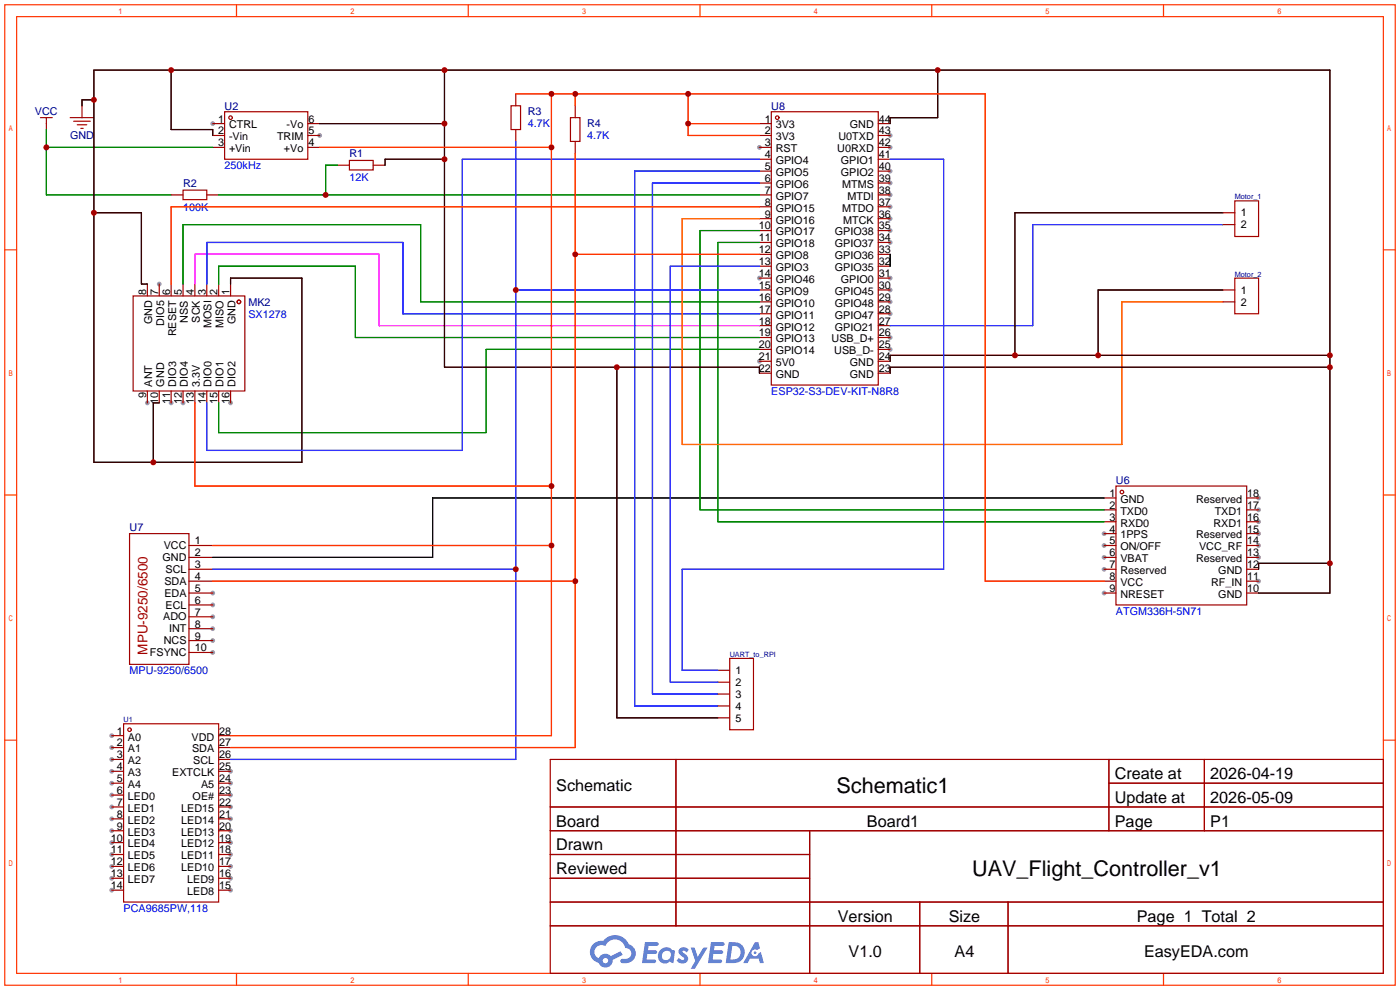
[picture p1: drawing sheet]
<svg xmlns="http://www.w3.org/2000/svg" width="299mm" height="212mm" viewBox="0 0 299 212" stroke-linecap="round" stroke-linejoin="round" font-family="sans-serif">
<g fill="#999">
<circle cx="23.9" cy="157.2" r=".51"/>
<circle cx="23.9" cy="159.8" r=".51"/>
<circle cx="23.9" cy="162.3" r=".51"/>
<circle cx="23.9" cy="164.8" r=".51"/>
<circle cx="23.9" cy="167.4" r=".51"/>
<circle cx="23.9" cy="169.9" r=".51"/>
<circle cx="23.9" cy="172.5" r=".51"/>
<circle cx="23.9" cy="175" r=".51"/>
<circle cx="23.9" cy="177.5" r=".51"/>
<circle cx="23.9" cy="180.1" r=".51"/>
<circle cx="23.9" cy="182.6" r=".51"/>
<circle cx="23.9" cy="185.2" r=".51"/>
<circle cx="23.9" cy="187.7" r=".51"/>
<circle cx="23.9" cy="190.2" r=".51"/>
<circle cx="49.3" cy="190.2" r=".51"/>
<circle cx="49.3" cy="187.7" r=".51"/>
<circle cx="49.3" cy="185.2" r=".51"/>
<circle cx="49.3" cy="182.6" r=".51"/>
<circle cx="49.3" cy="180.1" r=".51"/>
<circle cx="49.3" cy="177.5" r=".51"/>
<circle cx="49.3" cy="175" r=".51"/>
<circle cx="49.3" cy="172.5" r=".51"/>
<circle cx="49.3" cy="169.9" r=".51"/>
<circle cx="49.3" cy="167.4" r=".51"/>
<circle cx="49.3" cy="164.8" r=".51"/>
<circle cx="45.5" cy="26.4" r=".51"/>
<circle cx="68.3" cy="29" r=".51"/>
<circle cx="269" cy="106.4" r=".51"/>
<circle cx="269" cy="109" r=".51"/>
<circle cx="269" cy="111.5" r=".51"/>
<circle cx="269" cy="114" r=".51"/>
<circle cx="269" cy="116.6" r=".51"/>
<circle cx="269" cy="119.1" r=".51"/>
<circle cx="269" cy="124.2" r=".51"/>
<circle cx="236" cy="126.7" r=".51"/>
<circle cx="236" cy="121.7" r=".51"/>
<circle cx="236" cy="119.1" r=".51"/>
<circle cx="236" cy="116.6" r=".51"/>
<circle cx="236" cy="114" r=".51"/>
<circle cx="45.5" cy="126.7" r=".51"/>
<circle cx="45.5" cy="129.3" r=".51"/>
<circle cx="45.5" cy="131.8" r=".51"/>
<circle cx="45.5" cy="134.4" r=".51"/>
<circle cx="45.5" cy="136.9" r=".51"/>
<circle cx="45.5" cy="139.4" r=".51"/>
<circle cx="162.3" cy="31.5" r=".51"/>
<circle cx="162.3" cy="59.4" r=".51"/>
<circle cx="162.3" cy="77.2" r=".51"/>
<circle cx="190.2" cy="74.7" r=".51"/>
<circle cx="190.2" cy="72.1" r=".51"/>
<circle cx="190.2" cy="67.1" r=".51"/>
<circle cx="190.2" cy="64.5" r=".51"/>
<circle cx="190.2" cy="62" r=".51"/>
<circle cx="190.2" cy="59.4" r=".51"/>
<circle cx="190.2" cy="51.8" r=".51"/>
<circle cx="190.2" cy="49.3" r=".51"/>
<circle cx="190.2" cy="46.7" r=".51"/>
<circle cx="190.2" cy="44.2" r=".51"/>
<circle cx="190.2" cy="41.7" r=".51"/>
<circle cx="190.2" cy="39.1" r=".51"/>
<circle cx="190.2" cy="36.6" r=".51"/>
<circle cx="190.2" cy="31.5" r=".51"/>
<circle cx="190.2" cy="29" r=".51"/>
<circle cx="34" cy="60.7" r=".51"/>
<circle cx="31.5" cy="86.1" r=".51"/>
<circle cx="36.6" cy="86.1" r=".51"/>
<circle cx="39.1" cy="86.1" r=".51"/>
<circle cx="49.3" cy="86.1" r=".51"/>
</g>
<g fill="none" stroke="#f30" stroke-width=".25">
<path d="M1 1h297.2v209.6h-297.2zM3.6 3.6h292.1v204.4h-292.1zM50.5 1v2.6M100.1 1v2.6M149.6 1v2.6M199.1 1v2.6M248.7 1v2.6M1 53.4h2.6M295.7 53.4h2.5M1 105.8h2.6M295.7 105.8h2.5M1 158.2h2.6"/>
<path d="M295.7 158.2h2.5M50.5 208v2.6M100.1 208v2.6M149.6 208v2.6M199.1 208v2.6M248.7 208v2.6"/>
</g>
<g fill="none" stroke="#a10000" stroke-width=".25">
<path d="M117.6 162.3h178.1v45.7h-178.1zM117.6 172.5h178.1M117.6 177.5h178.1M144.5 162.3v35.6M173 177.5v30.5M237 162.3v15.2M237 167.4h58.7M257.4 162.3v15.2M117.6 182.6h55.4M117.6 192.8h178.1M117.6 187.7h55.4M117.6 197.9h178.1"/>
<path d="M196.6 192.8v15.2M215.4 192.8v15.2"/>
</g>
<g fill="#5487ff">
<path d="M145.3 202.7a1.3 1.3 0 0 1 1.9 .3l-.4 .6a.54 .54 0 0 0-.9-.2l.1 .2a1.34 1.34 0 0 1 .9 1.8 1.47 1.47 0 0 1-2.3-.1l.5-.6 .8 .5a.31 .31 0 0 0 .4-.3 .31 .31 0 0 0-.3-.4 1.12 1.12 0 0 1-.7-1.8z"/>
<path d="M147.6 202.5h.9l.6 2 1.2-2h.9l-2.7 4.6h-.9l1-1.7z"/>
<path d="M137.8 201.4h1.7a1.31 1.31 0 0 1 1.2 .2 .4 .4 0 0 1-.3 .5l-1.8 .1-.1 .9h1.6a.4 .4 0 0 1 .4 .4 .4 .4 0 0 1-.5 .4h-1.6l-.2 1.2h1.4a.46 .46 0 0 1 .5 0 .46 .46 0 0 1 .1 .5l-.4 .2h-2.6z"/>
<path d="M151.9 201.4h1.7a1.32 1.32 0 0 1 1.2 .2 .39 .39 0 0 1-.3 .5l-1.8 .1-.1 .9h1.6a.4 .4 0 0 1 .4 .4 .4 .4 0 0 1-.4 .4h-1.7l-.2 1.2h1.4a.46 .46 0 0 1 .5 0 .46 .46 0 0 1 .1 .5l-.4 .2h-2.6z"/>
<path d="M161.3 201.4h.8l.3 1.3-.6 .4a.75 .75 0 0 0-1.1 .3 .75 .75 0 0 0 .5 1 .75 .75 0 0 0 .9-.7l.5-.2 .6 2.3h-.8l-.3-.9h-1.8l-.5 .9h-1z"/>
<path d="M155.7 201.4l-.6 4.4h1.5a2.27 2.27 0 0 0 2.6-2.2 2.27 2.27 0 0 0-2.7-2.2zM156.5 202.1a1.5 1.5 0 0 1 1.8 1.6 1.5 1.5 0 0 1-1.9 1.4h-.3z"/>
<path d="M141.2 203a1.6 1.6 0 0 0-.3 2.3 1.6 1.6 0 0 0 2.3 .2l.7 .3 .3-2.4-.1-.3-.5-.1a1.58 1.58 0 0 0-2.4 0zM141.8 203.5a.98 .98 0 0 1 1.6 .4 .98 .98 0 0 1-1.1 1.3 .94 .94 0 0 1-.9-.7 .94 .94 0 0 1 .4-1z"/>
<path d="M126.8 201.8a2.37 2.37 0 0 0 1.1 4 1.54 1.54 0 0 0 1.8 1 1.54 1.54 0 0 0 1.2-1.6l2.2-1.1-.5-.8-2 1a1.57 1.57 0 0 0-2.7 .5 1.5 1.5 0 0 1-.7-2.1 1.5 1.5 0 0 1 2.2-.5 2.23 2.23 0 0 1 2.3-1.4 2.23 2.23 0 0 1 2 1.8 1.16 1.16 0 0 1 1.2 1.1 1.16 1.16 0 0 1-1.1 1.2h-.7a.47 .47 0 0 0-.5 .4 .47 .47 0 0 0 .4 .5 2.17 2.17 0 0 0 2.5-.9 2.17 2.17 0 0 0-.3-2.7l-.8-.4a3.2 3.2 0 0 0-5.5-.7l-1.1 .1zM128.8 205.3a.6 .6 0 0 1 1.2 0 .6 .6 0 0 1-1.2 0z"/>
<circle cx="161.4" cy="203.6" r=".28"/>
</g>
<g fill="none" stroke="#a10000" stroke-width=".25">
<path d="M8.6 25.1h2.6M9.9 25.1v2.6M15 25.1h5.1M15.7 25.9h3.6M16.5 26.7h2M17.3 27.4h.5M17.5 22.6v2.5M45.5 26.4h2.5M45.5 29h2.5M45.5 31.5h2.5M48 23.9h17.8v10.1h-17.8zM65.8 26.4h2.5"/>
<path d="M65.8 29h2.5M65.8 31.5h2.5M72.1 35.3h2.6M74.7 34.3h5.1v2h-5.1zM79.8 35.3h2.5M109.2 22.6h2.1v5.1h-2.1zM110.2 20.1v2.5M110.2 27.7v2.5M121.9 25.1h2.1v5.1h-2.1zM122.9 22.6v2.5M122.9 30.2v2.6M162.3 26.4h2.5"/>
<path d="M162.3 29h2.5M162.3 31.5h2.5M162.3 34h2.5M162.3 36.6h2.5M162.3 39.1h2.5M164.8 23.9h22.9v58.4h-22.9zM187.7 26.4h2.5M187.7 29h2.5M187.7 31.5h2.5M187.7 34h2.5M187.7 36.6h2.5M187.7 39.1h2.5"/>
<path d="M36.6 41.7h2.5M39.1 40.6h5.1v2.1h-5.1zM44.2 41.7h2.5M162.3 41.7h2.5M162.3 44.2h2.5M162.3 46.7h2.5M162.3 49.3h2.5M162.3 51.8h2.5M162.3 54.4h2.5M162.3 56.9h2.5M162.3 59.4h2.5M187.7 41.7h2.5"/>
<path d="M187.7 44.2h2.5M187.7 46.7h2.5M187.7 49.3h2.5M187.7 51.8h2.5M187.7 54.4h2.5M187.7 56.9h2.5M187.7 59.4h2.5M261.4 45.5h2.5M261.4 48h2.5M263.9 42.9h5.1v7.6h-5.1zM263.9 59.4h5.1v7.7h-5.1zM28.4 63.2h23.9v20.4h-23.9z"/>
<path d="M31.5 60.7v2.5M34 60.7v2.5M36.6 60.7v2.5M39.1 60.7v2.5M41.7 60.7v2.5M44.2 60.7v2.5M46.7 60.7v2.5M49.3 60.7v2.5M162.3 62h2.5M162.3 64.5h2.5M162.3 67.1h2.5M162.3 69.6h2.5"/>
<path d="M162.3 72.1h2.5M162.3 74.7h2.5M162.3 77.2h2.5M162.3 79.8h2.5M187.7 62h2.5M187.7 64.5h2.5M187.7 67.1h2.5M187.7 69.6h2.5M187.7 72.1h2.5M187.7 74.7h2.5M187.7 77.2h2.5M187.7 79.8h2.5"/>
<path d="M261.4 62h2.5M261.4 64.5h2.5M31.5 83.6v2.5M34 83.6v2.5M36.6 83.6v2.5M39.1 83.6v2.5M41.7 83.6v2.5M44.2 83.6v2.5M46.7 83.6v2.5M49.3 83.6v2.5M27.7 114h12.7v28h-12.7zM40.4 116.6h5.1"/>
<path d="M40.4 119.1h5.1M236 106.4h2.5M236 109h2.5M236 111.5h2.5M236 114h2.5M236 116.6h2.5M236 119.1h2.5M238.5 103.9h27.9v25.4h-27.9zM266.4 106.4h2.6M266.4 109h2.6M266.4 111.5h2.6M266.4 114h2.6"/>
<path d="M266.4 116.6h2.6M266.4 119.1h2.6M40.4 121.7h5.1M40.4 124.2h5.1M40.4 126.7h5.1M40.4 129.3h5.1M40.4 131.8h5.1M40.4 134.4h5.1M40.4 136.9h5.1M40.4 139.4h5.1M236 121.7h2.5M236 124.2h2.5"/>
<path d="M236 126.7h2.5M266.4 121.7h2.6M266.4 124.2h2.6M266.4 126.7h2.6M23.9 157.2h2.5M23.9 159.8h2.5M26.4 154.7h20.3v38.1h-20.3zM46.7 157.2h2.6M46.7 159.8h2.6M153.4 143.3h2.6M153.4 145.8h2.6M153.4 148.3h2.6"/>
<path d="M153.4 150.9h2.6M153.4 153.4h2.6M156 140.7h5v15.3h-5zM23.9 162.3h2.5M23.9 164.8h2.5M23.9 167.4h2.5M23.9 169.9h2.5M23.9 172.5h2.5M23.9 175h2.5M23.9 177.5h2.5M46.7 162.3h2.6M46.7 164.8h2.6"/>
<path d="M46.7 167.4h2.6M46.7 169.9h2.6M46.7 172.5h2.6M46.7 175h2.6M46.7 177.5h2.6M23.9 180.1h2.5M23.9 182.6h2.5M23.9 185.2h2.5M23.9 187.7h2.5M23.9 190.2h2.5M46.7 180.1h2.6M46.7 182.6h2.6"/>
<path d="M46.7 185.2h2.6M46.7 187.7h2.6M46.7 190.2h2.6"/>
<circle cx="49.3" cy="25.1" r=".38"/>
<circle cx="166.1" cy="25.1" r=".38"/>
<circle cx="51.1" cy="64.5" r=".38"/>
<circle cx="239.8" cy="105.2" r=".38"/>
<circle cx="27.7" cy="156" r=".38"/>
</g>
<path d="M9.9 27.7v14h26.7M9.9 31.5h35.6M72.1 35.3h-2.5v6.4M46.7 41.7h115.6M162.3 51.8h-8.9v59.7h82.6M162.3 49.3h-12.7v59.7h86.4M39.1 60.7v-12.7h50.8v16.5h72.4M46.7 60.7v-3.8h29.2v15.2h86.4M162.3 74.7h-58.4v17.8h-57.2v-6.4" fill="none" stroke="#008700" stroke-width=".25"/>
<path d="M41.7 60.7v-6.3h39.3v15.2h81.3" fill="none" stroke="#f0f" stroke-width=".25"/>
<path d="M44.2 60.7v-8.9h41.9v15.3h76.2" fill="none" stroke="#00f" stroke-width=".25"/>
<path d="M190.2 54.4v2.5M236 106.4h-143.5v12.7h-47" fill="none" stroke="#000" stroke-width=".25"/>
<path d="M162.3 36.6h-26.7v114.3h17.8M162.3 39.1h-22.9v109.2h14" fill="none" stroke="#03f" stroke-width=".25"/>
<path d="M162.3 46.7h-16.5v48.3h94v-30.5h21.6" fill="none" stroke="#f60" stroke-width=".25"/>
<path d="M110.2 30.2v132.1h-60.9M162.3 34h-63.5v62.3h-54.6v-10.2M190.2 34h11.5v87.7h-55.9v21.6h7.6M162.3 56.9h-19v88.9h10.1M261.4 48h-40.7v21.6h-30.5M110.2 62h52.1M45.5 121.7h64.7" fill="none" stroke="#33f" stroke-width=".25"/>
<g fill="none" stroke="#300" stroke-width=".25">
<path d="M36.6 15v12.7h8.9v1.3M95 15v63.5h67.3v1.3M200.4 15v10.1h-10.2v1.3M20.1 21.3h-2.6v1.3M68.3 26.4h26.7M95 34h-12.7v1.3M20.1 45.5h10.1v15.2h1.3M261.4 45.5h-44.5v30.4M49.3 60.7v-1.3h15.2v39.4h-44.4v-83.8h264.1v111.7h-15.2M131.8 78.5v74.9h21.6M261.4 62h-26.7v13.9M284.2 78.5h-94v1.3"/>
<path d="M284.2 75.9h-94v1.3M34 86.1h-1.2v12.7M284.2 120.4h-15.2v1.3"/>
</g>
<path d="M68.3 31.5h49.6M110.2 20.1h100.4v104.1h25.4M117.9 20.1v137.1h-68.6M122.9 20.1v2.5M122.9 32.8v127h-73.6M147.1 20.1v8.9h15.2M147.1 26.4h15.2M122.9 54.4h39.4M162.3 44.2h-125.7v16.5M41.7 86.1v17.8h76.2M45.5 116.6h72.4M45.5 124.2h77.4" fill="none" stroke="#f30" stroke-width=".25"/>
<g fill="#c00">
<circle cx="9.9" cy="31.5" r=".63"/>
<circle cx="69.6" cy="41.7" r=".63"/>
<circle cx="200.4" cy="15" r=".63"/>
<circle cx="284.2" cy="75.9" r=".63"/>
<circle cx="284.2" cy="78.5" r=".63"/>
<circle cx="284.2" cy="120.4" r=".63"/>
<circle cx="234.7" cy="75.9" r=".63"/>
<circle cx="216.9" cy="75.9" r=".63"/>
<circle cx="95" cy="15" r=".63"/>
<circle cx="95" cy="26.4" r=".63"/>
<circle cx="95" cy="34" r=".63"/>
<circle cx="131.8" cy="78.5" r=".63"/>
<circle cx="36.6" cy="15" r=".63"/>
<circle cx="20.1" cy="21.3" r=".63"/>
<circle cx="20.1" cy="45.5" r=".63"/>
<circle cx="32.8" cy="98.8" r=".63"/>
<circle cx="110.2" cy="62" r=".63"/>
<circle cx="110.2" cy="121.7" r=".63"/>
<circle cx="122.9" cy="54.4" r=".63"/>
<circle cx="122.9" cy="124.2" r=".63"/>
<circle cx="117.9" cy="31.5" r=".63"/>
<circle cx="117.9" cy="20.1" r=".63"/>
<circle cx="122.9" cy="20.1" r=".63"/>
<circle cx="147.1" cy="20.1" r=".63"/>
<circle cx="147.1" cy="26.4" r=".63"/>
<circle cx="117.9" cy="103.9" r=".63"/>
<circle cx="117.9" cy="116.6" r=".63"/>
</g>
<g font-size="4.6">
<text x="178.8" y="169.4">Schematic1</text>
<text x="207.8" y="187.2">UAV_Flight_Controller_v1</text>
</g>
<g font-size="3.5">
<text x="238.3" y="166.5">Create at</text>
<text x="258.7" y="166.5">2026-04-19</text>
<text x="118.9" y="169.1">Schematic</text>
<text x="238.3" y="171.6">Update at</text>
<text x="258.7" y="171.6">2026-05-09</text>
<text x="118.9" y="176.7">Board</text>
<text x="185.3" y="176.7">Board1</text>
<text x="238.3" y="176.7">Page</text>
<text x="258.7" y="176.7">P1</text>
<text x="118.9" y="181.8">Drawn</text>
<text x="118.9" y="186.8">Reviewed</text>
<text x="179.1" y="197">Version</text>
<text x="202.8" y="197">Size</text>
<text x="243" y="197">Page 1 Total 2</text>
<text x="181.4" y="204.6">V1.0</text>
<text x="204" y="204.6">A4</text>
<text x="244.5" y="204.6">EasyEDA.com</text>
</g>
<text font-size="2.9" fill="#a00000" x="31.6" y="139.9" transform="rotate(-90 31.6 139.9)">MPU-9250/6500</text>
<g font-size="2.3" fill="#000080">
<text x="48" y="23.4">U2</text>
<text x="164.8" y="23.4">U8</text>
<text x="7.5" y="24.7">VCC</text>
<text x="15" y="29.8">GND</text>
<text x="112.8" y="24.7">R3</text>
<text x="125.5" y="27.2">R4</text>
<text x="74.7" y="33.6">R1</text>
<text x="39.1" y="39.9">R2</text>
<text x="53.1" y="65.3">MK2</text>
<text x="238.5" y="103.4">U6</text>
<text x="27.7" y="113.6">U7</text>
</g>
<g font-size="2.3">
<text x="46.6" y="26.2">1</text>
<text x="46.6" y="28.7">2</text>
<text x="48.9" y="27.5">CTRL</text>
<text x="48.9" y="30">-Vin</text>
<text x="59.2" y="30">TRIM</text>
<text x="61.3" y="27.5">-Vo</text>
<text x="65.9" y="28.7">5</text>
<text x="65.9" y="26.2">6</text>
<text x="163.4" y="26.2">1</text>
<text x="163.4" y="28.7">2</text>
<text x="165.8" y="27.5">3V3</text>
<text x="165.8" y="30">3V3</text>
<text x="179.2" y="30">U0TXD</text>
<text x="181.6" y="27.5">GND</text>
<text x="187.8" y="28.7">43</text>
<text x="187.8" y="26.2">44</text>
<text x="46.6" y="31.3">3</text>
<text x="48.9" y="32.5">+Vin</text>
<text x="60.7" y="32.5">+Vo</text>
<text x="65.9" y="31.3">4</text>
<text x="163.4" y="31.3">3</text>
<text x="163.4" y="33.8">4</text>
<text x="165.8" y="32.5">RST</text>
<text x="165.8" y="35.1">GPIO4</text>
<text x="178.9" y="32.5">U0RXD</text>
<text x="179.7" y="35.1">GPIO1</text>
<text x="187.8" y="33.8">41</text>
<text x="187.8" y="31.3">42</text>
<text x="163.4" y="36.3">5</text>
<text x="163.4" y="38.9">6</text>
<text x="163.4" y="41.4">7</text>
<text x="165.8" y="37.6">GPIO5</text>
<text x="165.8" y="40.2">GPIO6</text>
<text x="179.7" y="37.6">GPIO2</text>
<text x="180" y="40.2">MTMS</text>
<text x="187.8" y="41.4">38</text>
<text x="187.8" y="38.9">39</text>
<text x="187.8" y="36.3">40</text>
<text x="163.4" y="44">8</text>
<text x="163.4" y="46.5">9</text>
<text x="165.8" y="42.7">GPIO7</text>
<text x="165.8" y="45.2">GPIO15</text>
<text x="165.8" y="47.8">GPIO16</text>
<text x="180" y="45.2">MTDO</text>
<text x="180.2" y="47.8">MTCK</text>
<text x="181.1" y="42.7">MTDI</text>
<text x="187.8" y="46.5">36</text>
<text x="187.8" y="44">37</text>
<text x="265.2" y="46.3">1</text>
<text x="162.2" y="49">10</text>
<text x="162.2" y="51.6">11</text>
<text x="165.8" y="50.3">GPIO17</text>
<text x="165.8" y="52.9">GPIO18</text>
<text x="178.4" y="52.9">GPIO37</text>
<text x="178.4" y="50.3">GPIO38</text>
<text x="187.8" y="51.6">34</text>
<text x="187.8" y="49">35</text>
<text x="265.2" y="48.8">2</text>
<text x="162.2" y="54.1">12</text>
<text x="162.2" y="56.7">13</text>
<text x="162.2" y="59.2">14</text>
<text x="165.8" y="55.4">GPIO8</text>
<text x="165.8" y="57.9">GPIO3</text>
<text x="178.4" y="57.9">GPIO35</text>
<text x="178.4" y="55.4">GPIO36</text>
<text x="187.8" y="59.2">31</text>
<text x="187.8" y="56.7">32</text>
<text x="187.8" y="54.1">33</text>
<text x="31.3" y="63.1" transform="rotate(-90 31.3 63.1)">8</text>
<text x="33.8" y="63.1" transform="rotate(-90 33.8 63.1)">7</text>
<text x="36.3" y="63.1" transform="rotate(-90 36.3 63.1)">6</text>
<text x="38.9" y="63.1" transform="rotate(-90 38.9 63.1)">5</text>
<text x="41.4" y="63.1" transform="rotate(-90 41.4 63.1)">4</text>
<text x="44" y="63.1" transform="rotate(-90 44 63.1)">3</text>
<text x="46.5" y="63.1" transform="rotate(-90 46.5 63.1)">2</text>
<text x="49" y="63.1" transform="rotate(-90 49 63.1)">1</text>
<text x="162.2" y="61.7">15</text>
<text x="162.2" y="64.3">16</text>
<text x="165.8" y="60.5">GPIO46</text>
<text x="165.8" y="63">GPIO9</text>
<text x="165.8" y="65.6">GPIO10</text>
<text x="178.4" y="65.6">GPIO48</text>
<text x="178.4" y="63">GPIO45</text>
<text x="179.7" y="60.5">GPIO0</text>
<text x="187.8" y="64.3">29</text>
<text x="187.8" y="61.7">30</text>
<text x="265.2" y="62.8">1</text>
<text x="265.2" y="65.3">2</text>
<text x="32.5" y="69.3" transform="rotate(-90 32.5 69.3)">GND</text>
<text x="35.1" y="69.6" transform="rotate(-90 35.1 69.6)">DIO5</text>
<text x="37.6" y="71.9" transform="rotate(-90 37.6 71.9)">RESET</text>
<text x="40.2" y="68.9" transform="rotate(-90 40.2 68.9)">NSS</text>
<text x="42.7" y="68.9" transform="rotate(-90 42.7 68.9)">SCK</text>
<text x="45.2" y="70.1" transform="rotate(-90 45.2 70.1)">MOSI</text>
<text x="47.8" y="70.1" transform="rotate(-90 47.8 70.1)">MISO</text>
<text x="50.3" y="69.3" transform="rotate(-90 50.3 69.3)">GND</text>
<text x="162.2" y="66.8">17</text>
<text x="162.2" y="69.4">18</text>
<text x="162.2" y="71.9">19</text>
<text x="165.8" y="68.1">GPIO11</text>
<text x="165.8" y="70.6">GPIO12</text>
<text x="178.4" y="70.6">GPIO21</text>
<text x="178.4" y="68.1">GPIO47</text>
<text x="187.8" y="71.9">26</text>
<text x="187.8" y="69.4">27</text>
<text x="187.8" y="66.8">28</text>
<text x="162.2" y="74.4">20</text>
<text x="162.2" y="77">21</text>
<text x="165.8" y="73.2">GPIO13</text>
<text x="165.8" y="75.7">GPIO14</text>
<text x="177.7" y="73.2">USB_D+</text>
<text x="178.3" y="75.7">USB_D-</text>
<text x="187.8" y="77">24</text>
<text x="187.8" y="74.4">25</text>
<text x="32.5" y="82.6" transform="rotate(-90 32.5 82.6)">ANT</text>
<text x="35.1" y="82.6" transform="rotate(-90 35.1 82.6)">GND</text>
<text x="37.6" y="82.6" transform="rotate(-90 37.6 82.6)">DIO3</text>
<text x="40.2" y="82.6" transform="rotate(-90 40.2 82.6)">DIO4</text>
<text x="42.7" y="82.6" transform="rotate(-90 42.7 82.6)">3.3V</text>
<text x="45.2" y="82.6" transform="rotate(-90 45.2 82.6)">DIO0</text>
<text x="47.8" y="82.6" transform="rotate(-90 47.8 82.6)">DIO1</text>
<text x="50.3" y="82.6" transform="rotate(-90 50.3 82.6)">DIO2</text>
<text x="162.2" y="79.5">22</text>
<text x="165.8" y="78.3">5V0</text>
<text x="165.8" y="80.8">GND</text>
<text x="181.6" y="80.8">GND</text>
<text x="181.6" y="78.3">GND</text>
<text x="187.8" y="79.5">23</text>
<text x="31.3" y="85" transform="rotate(-90 31.3 85)">9</text>
<text x="33.8" y="86.3" transform="rotate(-90 33.8 86.3)">10</text>
<text x="36.3" y="86.3" transform="rotate(-90 36.3 86.3)">11</text>
<text x="38.9" y="86.3" transform="rotate(-90 38.9 86.3)">12</text>
<text x="41.4" y="86.3" transform="rotate(-90 41.4 86.3)">13</text>
<text x="44" y="86.3" transform="rotate(-90 44 86.3)">14</text>
<text x="46.5" y="86.3" transform="rotate(-90 46.5 86.3)">15</text>
<text x="49" y="86.3" transform="rotate(-90 49 86.3)">16</text>
<text x="237.1" y="106.2">1</text>
<text x="239.4" y="107.5">GND</text>
<text x="255.6" y="107.5">Reserved</text>
<text x="266.6" y="106.2">18</text>
<text x="237.1" y="113.8">4</text>
<text x="237.1" y="111.3">3</text>
<text x="237.1" y="108.7">2</text>
<text x="239.4" y="112.5">RXD0</text>
<text x="239.4" y="110">TXD0</text>
<text x="259.3" y="112.5">RXD1</text>
<text x="259.6" y="110">TXD1</text>
<text x="266.6" y="108.7">17</text>
<text x="266.6" y="111.3">16</text>
<text x="266.6" y="113.8">15</text>
<text x="34.7" y="119.9">GND</text>
<text x="35" y="117.4">VCC</text>
<text x="41.7" y="116.4">1</text>
<text x="41.7" y="118.9">2</text>
<text x="237.1" y="118.9">6</text>
<text x="237.1" y="116.4">5</text>
<text x="239.4" y="117.6">ON/OFF</text>
<text x="239.4" y="115.1">1PPS</text>
<text x="255.6" y="115.1">Reserved</text>
<text x="256.3" y="117.6">VCC_RF</text>
<text x="266.6" y="116.4">14</text>
<text x="266.6" y="118.9">13</text>
<text x="35.1" y="125">SDA</text>
<text x="35.4" y="122.5">SCL</text>
<text x="41.7" y="121.4">3</text>
<text x="41.7" y="124">4</text>
<text x="237.1" y="124">8</text>
<text x="237.1" y="121.4">7</text>
<text x="239.4" y="125.2">VCC</text>
<text x="239.4" y="122.7">Reserved</text>
<text x="239.4" y="120.2">VBAT</text>
<text x="255.6" y="120.2">Reserved</text>
<text x="258.8" y="125.2">RF_IN</text>
<text x="260.4" y="122.7">GND</text>
<text x="266.6" y="121.4">12</text>
<text x="266.6" y="124">11</text>
<text x="35.1" y="127.5">EDA</text>
<text x="35.4" y="130.1">ECL</text>
<text x="41.7" y="126.5">5</text>
<text x="41.7" y="129.1">6</text>
<text x="41.7" y="131.6">7</text>
<text x="237.1" y="126.5">9</text>
<text x="239.4" y="127.8">NRESET</text>
<text x="260.4" y="127.8">GND</text>
<text x="266.6" y="126.5">10</text>
<text x="34.9" y="132.6">ADO</text>
<text x="35" y="137.7">NCS</text>
<text x="36.2" y="135.2">INT</text>
<text x="41.7" y="134.1">8</text>
<text x="41.7" y="136.7">9</text>
<text x="32.1" y="140.2">FSYNC</text>
<text x="41.7" y="139.2">10</text>
<text x="157.2" y="144">1</text>
<text x="157.2" y="146.6">2</text>
<text x="157.2" y="149.1">3</text>
<text x="157.2" y="151.7">4</text>
<text x="157.2" y="154.2">5</text>
<text x="25" y="157">1</text>
<text x="25" y="159.5">2</text>
<text x="27.4" y="158.3">A0</text>
<text x="27.4" y="160.8">A1</text>
<text x="40.9" y="158.3">VDD</text>
<text x="41" y="160.8">SDA</text>
<text x="46.9" y="159.5">27</text>
<text x="46.9" y="157">28</text>
<text x="25" y="162.1">3</text>
<text x="25" y="164.6">4</text>
<text x="25" y="167.2">5</text>
<text x="27.4" y="163.3">A2</text>
<text x="27.4" y="165.9">A3</text>
<text x="36.8" y="165.9">EXTCLK</text>
<text x="41.3" y="163.3">SCL</text>
<text x="46.9" y="167.2">24</text>
<text x="46.9" y="164.6">25</text>
<text x="46.9" y="162.1">26</text>
<text x="25" y="169.7">6</text>
<text x="25" y="172.2">7</text>
<text x="27.4" y="168.4">A4</text>
<text x="27.4" y="171">LED0</text>
<text x="27.4" y="173.5">LED1</text>
<text x="38.7" y="173.5">LED15</text>
<text x="41.2" y="171">OE#</text>
<text x="43" y="168.4">A5</text>
<text x="46.9" y="172.2">22</text>
<text x="46.9" y="169.7">23</text>
<text x="23.7" y="179.9">10</text>
<text x="25" y="174.8">8</text>
<text x="25" y="177.3">9</text>
<text x="27.4" y="176">LED2</text>
<text x="27.4" y="178.6">LED3</text>
<text x="38.7" y="178.6">LED13</text>
<text x="38.7" y="176">LED14</text>
<text x="46.9" y="179.9">19</text>
<text x="46.9" y="177.3">20</text>
<text x="46.9" y="174.8">21</text>
<text x="23.7" y="182.4">11</text>
<text x="23.7" y="184.9">12</text>
<text x="27.4" y="181.1">LED4</text>
<text x="27.4" y="183.7">LED5</text>
<text x="38.7" y="183.7">LED11</text>
<text x="38.7" y="181.1">LED12</text>
<text x="46.9" y="184.9">17</text>
<text x="46.9" y="182.4">18</text>
<text x="23.7" y="187.5">13</text>
<text x="23.7" y="190">14</text>
<text x="27.4" y="186.2">LED6</text>
<text x="27.4" y="188.7">LED7</text>
<text x="38.7" y="186.2">LED10</text>
<text x="40" y="191.3">LED8</text>
<text x="40" y="188.7">LED9</text>
<text x="46.9" y="190">15</text>
<text x="46.9" y="187.5">16</text>
</g>
<g font-size="2.3" fill="#00f">
<text x="112.8" y="27.2">4.7K</text>
<text x="125.5" y="29.8">4.7K</text>
<text x="48" y="36.1">250kHz</text>
<text x="74.7" y="38.7">12K</text>
<text x="39.1" y="45">100K</text>
<text x="53.1" y="67.9">SX1278</text>
<text x="164.8" y="84.4">ESP32-S3-DEV-KIT-N8R8</text>
<text x="238.5" y="131.4">ATGM336H-5N71</text>
<text x="27.7" y="144.1">MPU-9250/6500</text>
<text x="26.4" y="194.9">PCA9685PW,118</text>
</g>
<g font-size="1.6" fill="#000080">
<text x="263.9" y="42.6">Motor_1</text>
<text x="263.9" y="59.1">Motor_2</text>
<text x="156" y="140.4">UART_to_RPI</text>
<text x="26.4" y="154.4">U1</text>
</g>
</svg>
